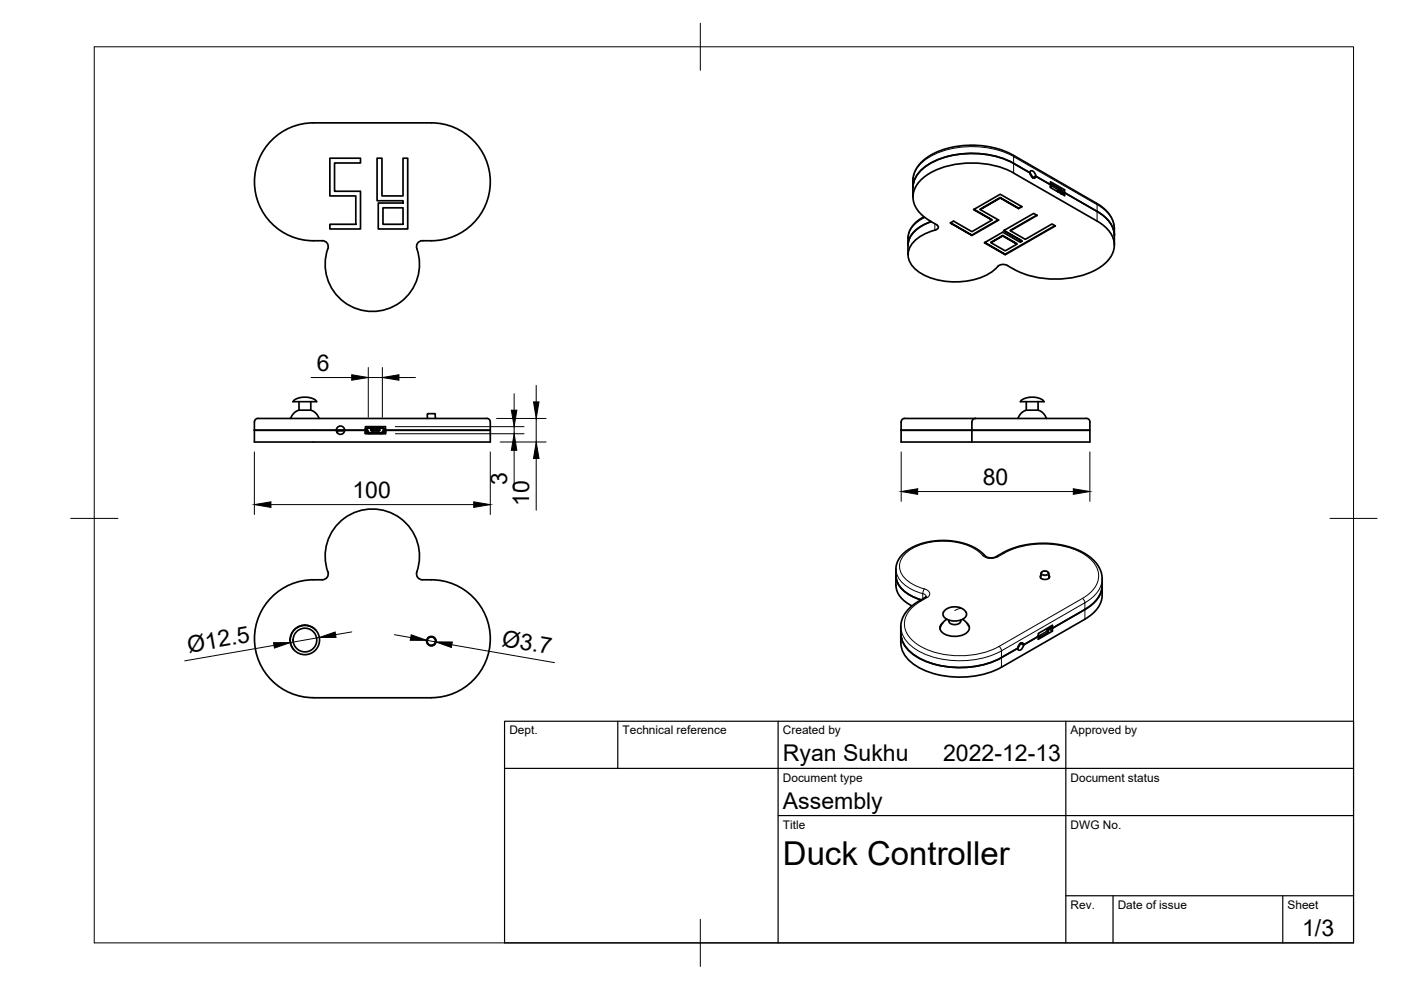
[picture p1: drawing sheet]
<svg xmlns="http://www.w3.org/2000/svg" width="297mm" height="210mm" viewBox="0 0 297 210" stroke-linecap="round" stroke-linejoin="round" font-family="sans-serif">
<!-- layer: Visible -->
<g fill="none" stroke="#000" stroke-width=".36">
<path d="M69.9 33.5h6.5v1.1h-5.5v5.9h5.5v8h-6.5v-.9h5.5v-6.1h-5.5zM79.9 33.5h1.1v8h4.4v-8h1v15h-6.2v-5.5h5.2v-.4h-5.5zM214.9 34.6l3.5 2M214.9 34.6a19.5 19.5 0 0 0-18 .2 6.2 6.2 0 0 0-3.3 4.9M218.4 36.6l.1 .6a.63 .63 0 0 0 1 .4l.1-.3M218.4 36.6l.1-.4a1.06 1.06 0 0 1 1.1 1.1M218.4 36.7l.5 .9M219.6 37.4l-.6 .3 .6-.3 3.1 1.8M219.6 37.4l3.1 1.8M222.7 39.6h.2M222.7 39.2v.6l3 1.7v-.6l-.5 .3 .5-.3v-.6l-.7 .4M222.7 39.2v-.7l3 1.8"/>
<path d="M222.8 39.6l-.1 .1M222.9 39l2.1 1.2M222.9 39h-.2M222.9 39.1l-.2 .1M69.5 52.7a10 10 0 0 0 9.6 13.3 10 10 0 0 0 9.2-13.6l.2-.8 .8-.5a13.6 13.6 0 0 0 11-3.7 12.5 12.5 0 0 0 2.7-13.6 12.5 12.5 0 0 0-11.6-7.8h-24.9a12.5 12.5 0 0 0-12.5 12.5 12.5 12.5 0 0 0 12.5 12.5h1.8a1.24 1.24 0 0 1 1.2 1.7M81.2 44.1h4.2v3.5h-4.2zM193.5 41.8v-3.6l.4-1.7 1-1.7 1-.9 1.4-1 2.7-1.2 3.5-.8 3.6-.1 3.7 .5 2 .7 2 .9 18.9 11 1.3 1.3 1 1.8 .3 1.3v3.7M195.9 46a5.3 5.3 0 0 0-3.4 4.5v3.5M197.4 47a6.7 6.7 0 0 0-4.8 4.3l-.1 .6M207.8 44.4l4.3-2.5-4.3 2.4 3.9 2.4-5.6 3.2M210.1 51.4l2.5-1.5zM210.1 51.5l3 1.7 2.5-1.4"/>
<path d="M210.3 46.7l-4.2 2.4-3.9-2.2-.7 .4 4.6 2.6-4.6-2.7M211.6 46.6l-5.5 3.2M212.1 41.9l3.9 2.3-3.9-2.2M212.6 49.9l3 1.9-3-1.8M212.9 48.9l3.8 2.3-3.9-2.3 6.4-3.7 .7 .5-5.7 3.2M213.6 56.3l1.3 .8M213.6 56.3a1.8 1.8 0 0 0-2 .2 12.2 12.2 0 0 1-9.4 3.3 12.5 12.5 0 0 1-8.3-2.9 3.9 3.9 0 0 1 .5-6.2 11.1 11.1 0 0 1 4.2-2 .55 .55 0 0 0 .3-.5 .55 .55 0 0 0-.3-.6 9.8 9.8 0 0 1-4.6-4 4.9 4.9 0 0 1 2.1-6.2 19.1 19.1 0 0 1 16.5-1.8l2.3 1.1 17.7 10.2a5.9 5.9 0 0 1 3.6 6 7.5 7.5 0 0 1-4.7 4.7 19.8 19.8 0 0 1-16.6-.5M216 44.2l.7-.4-4.6-2.6-5.7 3.2 3.9 2.3-3.8-2.3M216.6 43.8l-.6 .3M216.7 51.2l-.4 .2-3.7-2.2-3.9 2.3 4.4 2.5-4.3-2.6M219.8 45.6l-5.6 3.3 3.2 1.9 5.6-3.3 .8 .4-10.7 6.1M223.7 47.9l-10.6 6"/>
<path d="M224.2 40.5l.3 .1-.1 .1M224.2 40.4l-.1 .1M224.4 40.6l-.1 .1M224.9 40.6l.1 .1M225 40.5l-.1 .1M225 40.5l.1 .2M225 41h.1M225 41l.1 .1M225 40.2h.1M225 40.3l.1 .1M225 40.4v.1M225 40.7h.3v.3"/>
<path d="M225.1 41.1h.1M225.2 41.1h-.1M225.3 40.9l-.3 .1M225.4 40.8h.1M225.4 40.9l-.2 .2M225.7 40.9l6.9 3.9a6.2 6.2 0 0 1 3.7 5.1M54.7 88.7h48.5M54.7 88.7a.79 .79 0 0 0-.8 .8v4.2h50v-4.2a.75 .75 0 0 0-.7-.8M62.3 84.9l1.3-.6 1.5-.1 1.4 .4 .6 .6h-5zM63.4 87h2.5M63.4 87l-.9 .4-.9 1.3M63.4 85.2v1.8"/>
<path d="M65.9 87l1.1 .6 .7 1.1M65.9 85.2v1.8M71.3 91.2a.88 .88 0 0 0 .9 .9 .88 .88 0 0 0 .9-.9M71.3 91.2a.88 .88 0 0 1 .9-.9 .88 .88 0 0 1 .9 .9M71.3 91.2h-17.4h19.2M71.3 91.2h6.2M73.1 91.3h-1.6v.5M73.1 91.3h-1.6M73.1 91.2h4.4v.8h4.2v-1.5h-4.2v.7M77.5 91.4h.2M77.6 91h.1M77.6 91.8l-.1 .1h.8"/>
<path d="M77.6 91.2l.1 .1M77.7 91.2l.1 .1M77.7 91.6h-.2h.2M77.7 90.9l-.2 .3M77.7 90.9h.2M77.7 91.3h.2M77.7 91.3l.6 .6M77.8 90.9l-.1 .3M77.9 90.9v.4M77.9 91.5v.2M77.9 91.3v.1M77.9 91.4l.3 .3"/>
<path d="M78 90.7v.1M78 90.8h3.2M78 90.8l-.1 .1M78 90.7l-.3 .2M78 91.7h-.4v.2M78.2 91.7h.1M78.3 91.7h2.6M78.3 91.8v.1M78.3 91.7v.1M78.3 91.8l2.5 .1M78.7 90.9l.1 .3M78.8 91.2l-.1 .1"/>
<path d="M78.8 91.2l.1 .1M79 91.2l-.1 .1M79 91.3h.2M79 91.2h.1M79.1 91.2h.1M79.2 91.2h.1M79.2 91.2v.1M79.3 91.3h.1M79.4 91.2l.1 .1M79.4 91.2l-.1 .1M79.5 91.2h.1M79.5 91.3h.1"/>
<path d="M79.5 91.2v.1M79.7 91.2l-.1 .1M79.7 91.2l.1 .1M79.8 91.2h.3M79.8 91.2h.1M79.9 91.3h.1M80 91.3h.1M80 91.2v.1M80.1 91.2l.1 .1M80.2 91.3h.1M80.2 91.2h.1M80.3 91.2h.1"/>
<path d="M80.3 91.2h-.1M80.4 91.2l-.1 .1M80.4 91l.1 .3M80.5 90.9l-1.7 .1M80.9 91.9h.8M80.9 91.8l-.1 .1M80.9 91.8v.1M80.9 91.7v.1M81.1 90.5h-3l-.1 .2M81.1 90.6l-3.1 .1M81.1 90.6l.1 .1M81.1 90.5l.1 .2"/>
<path d="M81.1 91.7h.5v.2M81.2 90.7v.1M81.2 90.8l.1 .1M81.2 90.7l.2 .2M81.3 90.9h.1M81.3 91.3h.1M81.3 91.6h.4M81.3 91.6h.1M81.3 90.9v.4M81.3 91.5v.2M81.3 91.3l-.4 .4M81.3 91.5h.4"/>
<path d="M81.4 91.5l-.5 .4M81.4 90.9h.2v.3h22.3h-22.2M81.4 90.9l.1 .3M81.4 91.3v.2M81.4 91.6h.1M81.5 91.2l-.1 .1M81.6 91h.1M81.6 91.6h.1M81.6 91.8l.1 .1M81.6 91.9h.1M81.6 91.2l-.2 .1M90.8 87.7l1.4 .1 .1 .9"/>
<path d="M90.8 87.7l-.2 .2v.8M191.8 88.7h38.5M191.8 88.7a.75 .75 0 0 0-.7 .8M206.8 88.7a.75 .75 0 0 0-.7 .8v4.2M216.5 85l.9-.6 1.9-.2 1.2 .3 .6 .4 .3 .3h-5.1zM217.6 87h2.5M217.6 87l-1.1 .6-.7 1.1M217.6 85.2v1.8M220.1 87l.9 .4 .9 1.3M220.1 85.2v1.8M230.3 88.7a.75 .75 0 0 1 .8 .8v1.7h-40h40v2.5h-40v-4.2M63.3 132.9h.1"/>
<path d="M64 132.6h.1M64.5 132.6h.3M66 132.9h.1M67 133.6a3.1 3.1 0 0 0-4.4-.2 3.1 3.1 0 0 0-.3 4.4M69.5 121.2a1.26 1.26 0 0 1-1.2 1.7 12.8 12.8 0 0 0-14 9.7 12.5 12.5 0 0 0 12.2 15.3h24.9a12.5 12.5 0 0 0 12.5-12.5 12.5 12.5 0 0 0-12.4-12.5h-1.9a1.26 1.26 0 0 1-1.2-1.7 10 10 0 0 0-9.5-13.3 10 10 0 0 0-9.4 13.4M190 122.1a5.7 5.7 0 0 0 4.2 4.7l1.1 .4M191 134.3a6.6 6.6 0 0 0 4.3 5.5 19.7 19.7 0 0 0 17-.4l3.5-2M193.4 128.5a5.3 5.3 0 0 1-3.5-4.3l.1-3.9a6.6 6.6 0 0 1 5-4.9l1.8-.5 2.2-.3h1.9l2 .2 2 .6 1.5 .6 1.3 .8 1.4 1.3 .7 .2 1.1-.1 3.7-1.9 1.8-.6 2-.3 2.6-.2h1.8l3.7 .7 2.3 .8 1.5 .8 1.6 1.3 .9 1.1 .8 1.9 .1 4.4a6.3 6.3 0 0 1-3.7 5.1l-17.7 10.2a19.5 19.5 0 0 1-18-.2 6.2 6.2 0 0 1-3.3-4.9M196.4 126.5l-3 1.9-1.1 1.1-.7 1-.6 1.7v4.2M199.9 132a1.32 1.32 0 0 0-.6 1.3 1.32 1.32 0 0 0 .9 1.1 4.5 4.5 0 0 0 5.1-.6 1.18 1.18 0 0 0-.2-1.6M200.4 129.3l1.1-.5 1.2-.1 1.1 .2 .7 .5a1.01 1.01 0 0 1-.2 1.8 3.4 3.4 0 0 1-4.3-.7 .99 .99 0 0 1 .3-1.1zM200.7 131.3a3.1 3.1 0 0 0-1.4 2.1"/>
<path d="M201.2 131.5a1.17 1.17 0 0 0 1.7 .9l.7-.4 .1-.3M203.7 131.5v.2M204.1 131.3l.7 .6 .6 .9M216.2 136.6l.6-.3a1.02 1.02 0 0 1-.8 1.5 .88 .88 0 0 1 .2-1.2zM216.3 136.4l-.5 .9M216.4 136.4l.6 .3 3.1-1.8-3.1 1.8zM220.1 134.7l.1 .1M220.3 134.8l.1 .2M220.3 134.8h.1M220.3 134.9h-.1M220.3 134.8l.3 .2M220.4 135h.1"/>
<path d="M220.7 122.6v-1.2l.7-.3h.6l.3 .3 .1 1.2M220.7 122l-.1 .2a1 1 0 0 0 1.6 .5l.3-.3-.1-.4M222.1 133.8l.1 .2-1.6 1M222.2 133.7v.1M222.4 133.3l-.2 .4M222.4 133.3l.7 .5v-.6l-.3-.2 .3 .2v-.6l-3 1.7v.6M222.4 133.4h.1M222.5 133.2v.1M222.6 132.9h.1M222.6 132.9l.1 .1M222.7 132.8l.1 .3M222.7 133v.2l-.3 .1"/>
<path d="M222.8 133.1l-.1 .1M222.8 133.1h.1M223.1 133.8l-3 1.7v-.6M233.7 124.1a6.2 6.2 0 0 1-3.7 5.1l-6.9 4"/>
<circle cx="64.6" cy="135.7" r="3.1"/>
<circle cx="64.7" cy="135.7" r="2.51"/>
<circle cx="91.5" cy="135.9" r=".9"/>
<circle cx="91.5" cy="135.9" r=".92"/>
<circle cx="91.5" cy="135.9" r="1.01"/>
</g>
<g fill="#000">
<circle cx="222.7" cy="39.6" r=".18"/>
<circle cx="225" cy="41" r=".18"/>
<circle cx="77.5" cy="91" r=".18"/>
<circle cx="77.6" cy="91" r=".18"/>
<circle cx="77.9" cy="91.3" r=".18"/>
<circle cx="78.3" cy="91.9" r=".18"/>
<circle cx="78.9" cy="91.2" r=".18"/>
<circle cx="78.9" cy="91.3" r=".18"/>
<circle cx="79.6" cy="91.3" r=".18"/>
<circle cx="79.8" cy="91.2" r=".18"/>
<circle cx="79.8" cy="91.3" r=".18"/>
<circle cx="80.3" cy="91.2" r=".18"/>
<circle cx="80.3" cy="91.3" r=".18"/>
<circle cx="81.3" cy="91.6" r=".18"/>
<circle cx="81.3" cy="91.3" r=".18"/>
<circle cx="81.6" cy="91.6" r=".18"/>
<circle cx="65.2" cy="132.6" r=".18"/>
<circle cx="220.1" cy="134.9" r=".18"/>
<circle cx="220.3" cy="134.9" r=".18"/>
<circle cx="220.3" cy="134.8" r=".18"/>
<circle cx="222.4" cy="133.2" r=".18"/>
</g>
<!-- layer: Visible Narrow -->
<g fill="none" stroke="#000" stroke-width=".21">
<path d="M214.8 32.9l.1 .3M214.9 36.7v-3.5l17.7 10.2v3.5M214.9 33.2a19.5 19.5 0 0 0-18 .2 6.2 6.2 0 0 0-3.3 4.9M222.7 39.3l2.2 1.3-.4 .2M222.7 39.6h.1M222.7 39l.1 .1M222.7 39.3l2.3 1.2M222.9 39h.1M196.1 46.1a5.3 5.3 0 0 0-3.6 4.4M198.2 47.4v1.4M224.2 40.4l.3 .2M225 40.7v.4"/>
<path d="M225 40.7l-.3 .2M225 40.2v.1M225 40.7v.3M225.2 41v.1M225.3 40.8h.1M225.3 40.9v.1M232.5 43l.1 .4M232.6 43.4a6.2 6.2 0 0 1 3.7 5.1M208.3 117.8a11.9 11.9 0 0 0-9.7-3 10.1 10.1 0 0 0-7.1 3.2 3.5 3.5 0 0 0 .9 5.1 9.8 9.8 0 0 0 3.6 1.8l-.4 1M208.9 117.9l-.6-.2a2.91 2.91 0 0 0 3.2 .4M212.5 117.3h.4M212.9 117.3a18.4 18.4 0 0 1 16.6 0 5.5 5.5 0 0 1 3.3 5.7 6.2 6.2 0 0 1-3.3 3.9"/>
<path d="M212.9 117.3l-1.4 .8-.3-.1M190 120.7a5.2 5.2 0 0 0 3.5 4.4l2.2 .8M191 132.9a6.6 6.6 0 0 0 4.3 5.4 19.7 19.7 0 0 0 17-.3l-.1-.5-.4-.4M195.2 127.5a5.5 5.5 0 0 0-3.4 5.6 7.1 7.1 0 0 0 4.5 4.5 18.7 18.7 0 0 0 15.5-.5M195.6 125.9v1.1M195.7 125.9l.5 .2 .2 .4M196 124.9a1.01 1.01 0 0 1 .9 .5 1.01 1.01 0 0 1-.1 1.1l-.3 .2M196.1 126.7h.4M196.5 126.7l-1.3 .8h-.4M204.1 129.1l-.6-.1-1.1 .4M220.1 134.9h.1M220.4 135h.1"/>
<path d="M220.6 135h-.1M220.7 121.6a.96 .96 0 0 0 1.7 0M220.9 121.4l.6-.3a.53 .53 0 0 1 .7 .5l-.7 .3a.53 .53 0 0 1-.6-.5zM221.6 133.4l.5 .3M221.7 133.4l.4 .3M222.1 133.7l-1.8 1.1-.2-.1M222.1 133.8l-1.8 1M222.2 133.2l.2 .1M222.2 134v.1M222.4 133v.2l-.2-.1M222.5 133v.2M222.6 132.9h.1"/>
<path d="M222.8 133h-.1M222.8 133.1l-.1 .1M229.5 126.9l-17.7 10.2M230 131.3v-3.5l-17.7 10.2v3.5M233.7 122.7a6.2 6.2 0 0 1-3.7 5.1l-.1-.5-.4-.4"/>
</g>
<!-- layer: BORDER -->
<path d="M20 9.9h267v190h-267zM148.5 4.9v10M15 109.9h10M282 109.9h10M148.5 194.9v10" fill="none" stroke="#000" stroke-width=".21"/>
<!-- layer: TITLEBLOCK -->
<path d="M107 152.9h180v47h-180zM131 152.9v10M165 152.9v47M226 152.9v47M107 162.9h180M165 172.9h122M226 189.9h61M236 189.9v10M272 189.9v10" fill="none" stroke="#000" stroke-width=".25"/>
<!-- layer: FD_Dimensions -->
<g fill="none" stroke="#000" stroke-width=".21">
<path d="M78.1 77.9v10.5M81.1 77.9v10.5M53.9 95.8v13.3M66 80h8.6M78.1 80h3M83.8 90.5h27.3M83.8 92h27.3M84.6 80h3.5M103.9 95.8v13.3M105.3 88.7h10.5M106 93.7h9.8M109 83.5v3.5"/>
<path d="M109 90.5v1.5M109 95.5v8.6M113.7 81.7v3.5M113.7 88.7v5M113.7 97.2v11M191.1 95.8v10.5M231.1 95.8v10.5M57.4 107h43M194.6 104.2h33M58.1 136.8l-18.9 3.3M67.7 135.2l-6.1 1M74.6 134l-3.5 .6"/>
<path d="M83.6 134.6l3.5 .6M90.5 135.8l1.9 .3M95.8 136.7l21.8 3.8"/>
</g>
<g fill="#000" stroke="#000" stroke-width=".21">
<path d="M74.6 79.5l3.5 .5-3.5 .6zM81.1 80l3.5-.5v1.1zM108.4 87h1.2l-.6 3.5zM109 92l.6 3.5h-1.2zM113.1 85.2h1.2l-.6 3.5zM113.7 93.7l.6 3.5h-1.2zM53.9 107l3.5-.6v1.2zM100.4 106.4l3.5 .6-3.5 .6zM191.1 104.2l3.5-.6v1.2zM227.6 103.6l3.5 .6-3.5 .6zM58 136.3l3.6-.1-3.4 1.2zM67.7 135.2l3.4-1.2 .1 1.1z"/>
<path d="M87.2 134.6l3.3 1.2h-3.5zM92.4 136.1h3.5l-.2 1.2z"/>
</g>
<text font-size="7" x="166" y="183.4">Duck Controller</text>
<g font-size="4.9">
<text x="67.2" y="78.6">6</text>
<text x="74.7" y="105.5">100</text>
<text x="107.5" y="102.9" transform="rotate(-90 107.5 102.9)">3</text>
<text x="112.2" y="107.3" transform="rotate(-90 112.2 107.3)">10</text>
<text x="208.4" y="102.8">80</text>
<text x="106.2" y="137" transform="rotate(10 106.2 137)">Ø3.7</text>
<text x="40.1" y="138.4" transform="rotate(-10 40.1 138.4)">Ø12.5</text>
<text x="166" y="161.4">Ryan Sukhu</text>
<text x="200" y="161.4">2022-12-13</text>
<text x="166" y="171.4">Assembly</text>
<text x="276.1" y="198.6">1/3</text>
</g>
<g font-size="2.5">
<text x="108" y="155.7">Dept.</text>
<text x="132" y="155.7">Technical reference</text>
<text x="166" y="155.7">Created by</text>
<text x="227" y="155.7">Approved by</text>
<text x="166" y="165.7">Document type</text>
<text x="227" y="165.7">Document status</text>
<text x="166" y="175.7">Title</text>
<text x="227" y="175.7">DWG No.</text>
<text x="227" y="192.7">Rev.</text>
<text x="237" y="192.7">Date of issue</text>
<text x="273" y="192.7">Sheet</text>
</g>
</svg>
